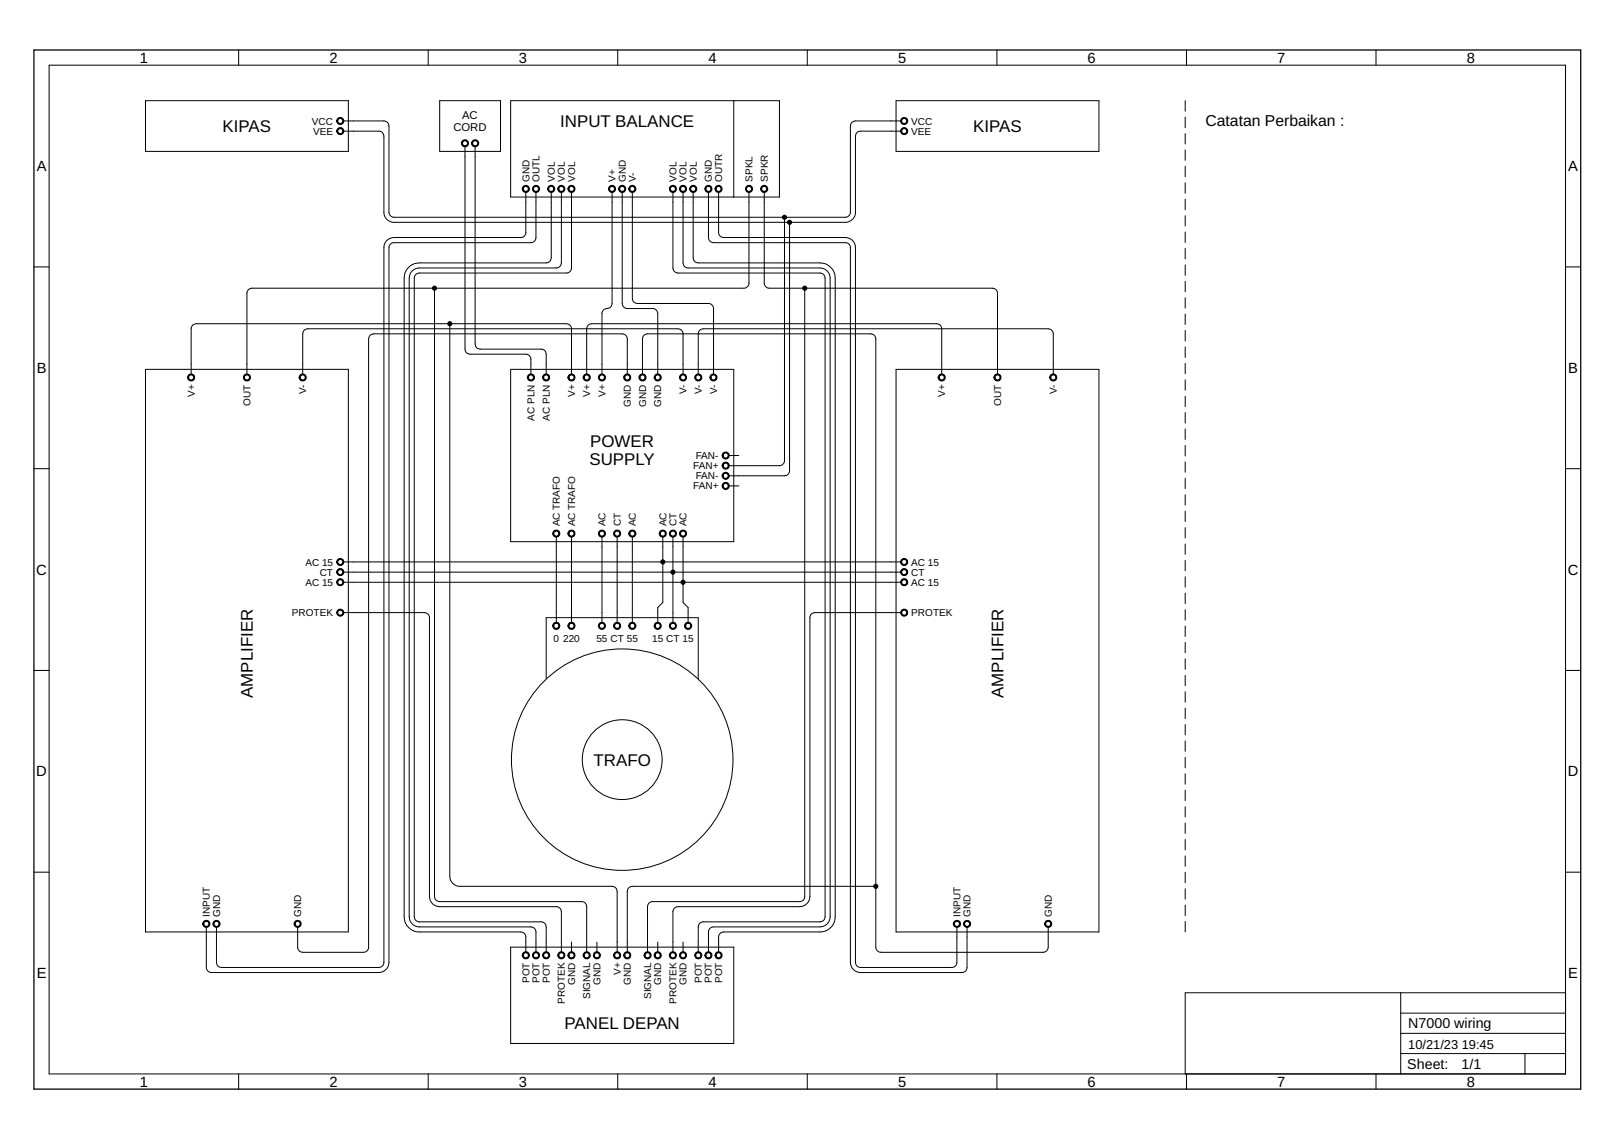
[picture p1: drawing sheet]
<svg xmlns="http://www.w3.org/2000/svg" width="297mm" height="210mm" viewBox="0 0 297 210" stroke-linecap="round" stroke-linejoin="round" font-family="sans-serif">
<g fill="none" stroke="#000" stroke-width=".18">
<path d="M9 12h279.1v185.7h-279.1zM26.8 18.5h37.3v9.4h-37.3zM43.9 9.2v2.8M78.8 9.2v2.8M80.9 18.5h11.2v9.4h-11.2zM94 18.5h49.4v17.8h-49.4zM113.7 9.2v2.8M135 18.5v17.8M148.6 9.2v2.8M164.9 18.5h37.3v9.4h-37.3zM183.5 9.2v2.8M218.1 18.5v2"/>
<path d="M218.4 9.2v2.8M253.2 9.2v2.8M63.2 24.2h6.5a.91 .91 0 0 1 1 .9v14a1.84 1.84 0 0 0 1.8 1.8h83.1a1.84 1.84 0 0 0 1.8-1.8v-14l.2-.5a.83 .83 0 0 1 .8-.4h7.4M63.2 22.3h7.5l.4 .1 .4 .3 .1 .5v15.9l.3 .6 .6 .3h83.3l.6-.5 .1-.4v-15.9l.1-.5 .4-.3 .4-.1h8.4M85.6 26.9v37.6l.3 .4 .6 .3h10.5l.4 .3 .3 .4v3M87.4 26.9l.1 36.7 .2 .4 .7 .3h11.2a.91 .91 0 0 1 .9 .9v3.7M96.8 35.3v7.5l-.2 .5a.83 .83 0 0 1-.8 .4h-23.3a1.84 1.84 0 0 0-1.8 1.9l-.1 131.8-.4 .6-.5 .1h-29.2l-.4-.2-.3-.7v-6.5M98.6 35.3v8.4l-.1 .5-.5 .4-25.5 .1a.9 .9 0 0 0-.9 .9v131.6a1.88 1.88 0 0 1-1.9 1.9l-31-.1-.5-.2-.2-.7v-7.4M101.5 35.3v12.2l-.2 .4-.3 .4-.5 .1h-23.3a2.82 2.82 0 0 0-2.8 2.8v117.6a2.82 2.82 0 0 0 2.8 2.8h18.9l.4 .3 .3 .4v3M103.3 35.3v13.1l-.1 .5-.4 .3-.4 .1h-25.2a1.88 1.88 0 0 0-1.9 1.9v117.6a1.88 1.88 0 0 0 1.9 1.9h20.8l.4 .2 .2 .5v3.9M105.2 35.3v14l-.1 .5-.4 .3-.5 .2h-27l-.7 .2-.3 .7 .1 117.8 .2 .5 .7 .2 22.6 .1 .6 .4 .1 .5v4.6M112.6 35.3v20.6l-.2 .6-1.1 .4-.5 .6v11.4"/>
<path d="M114.5 35.3l.1 20.8 .2 .4 .4 .3h4.9l.5 .1 .3 .4 .2 .4v11.2M116.4 35.3v19.6l.1 .5 .3 .4 .5 .1h13.1l.6 .3 .3 .6v12.1M123.8 35.3v14l.2 .5 .3 .3 .5 .2h26.1l.7 .2 .2 .7v117.8l-.2 .5-.7 .2-21.7 .1-.6 .4-.1 .5v4.6M125.7 35.3v13.1l.1 .5 .4 .3 .4 .1h24.3a1.88 1.88 0 0 1 1.9 1.9v117.6a1.88 1.88 0 0 1-1.9 1.9h-19.8l-.4 .2-.3 .5v3.9M127.6 35.3v12.2l.1 .4 .3 .4 .5 .1h22.4a2.82 2.82 0 0 1 2.8 2.8v117.6a2.82 2.82 0 0 1-2.8 2.8h-18l-.4 .3-.2 .4-.1 3M130.4 35.3v8.4l.1 .5 .6 .4 24.5 .1a.9 .9 0 0 1 .9 .9v131.6a1.88 1.88 0 0 0 1.9 1.9h18.6l.5-.2a.83 .83 0 0 0 .5-.8v-7.4M132.2 35.3v7.5l.2 .5a.83 .83 0 0 0 .8 .4h22.4a1.84 1.84 0 0 1 1.8 1.9v131.6l.2 .5 .3 .3 .5 .1h17l.4-.2 .3-.5v-6.7M137.8 35.3v16.8l-.1 .5-.5 .4-90.8 .1-.7 .2-.3 .7v14.9M140.7 35.3v16.8l.2 .7 .7 .3h41l.5 .1 .4 .3 .1 .5v14.9M218.1 21.6v1.9M218.1 24.6v1.9M218.1 27.6v1.9"/>
<path d="M218.1 30.6v2M218.1 33.7v1.9M218.1 36.7v1.9M218.1 39.7v1.9M6.2 49.1h2.8M80 53.1v112.2l.2 .4 .7 .3h26.1a.9 .9 0 0 1 1 .9v8.4M82.8 59.6v101.7a1.88 1.88 0 0 0 1.8 1.9h28l.5 .1 .4 .4 .1 .4v11.2M144.4 40v45l-.5 .6-.5 .1h-9.3M145.3 40.9v46l-.5 .6-.4 .1h-10.3M148.1 53.1v112a.91 .91 0 0 1-.9 .9h-27.3l-.5 .3-.2 .6v8.4M218.1 42.7v1.9M218.1 45.7v2"/>
<path d="M218.1 48.8v1.9M218.1 51.8v1.9M218.1 54.8v1.9M218.1 57.8v2M288.1 49.1h2.8M26.8 68h37.3v103.6h-37.3zM35.2 68.9v-8.6l.4-.6 .5-.1h68.1l.5 .1 .5 .6v8.6M55.7 68.9v-7.4l.3-.7 .6-.3h68.2l.4 .2 .5 .5v7.7M94 68h41v31.7h-41zM108 68.9v-8.4l.2-.6 .7-.3h63.5l.6 .3 .3 .6v8.4M115.4 68.9v-6.7l-.4-.6-.5-.1h-45.7l-.5 .1-.3 .3-.2 .5v112.2l-.4 .6-.5 .1h-11.4l-.4-.2-.3-.5v-3.9M118.2 68.9v-6.5l.3-.7 .7-.2h41.1l.4 .1 .4 .3 .1 .5v112.2l.4 .6 .5 .1h29.9l.6-.2 .3-.5v-3.9"/>
<path d="M128.5 68.9v-7.4l.3-.7 .7-.3h63.4l.5 .2 .4 .5v7.7M164.9 68h37.3v103.6h-37.3zM218.1 60.9v1.9M218.1 63.9v1.9M218.1 66.9v1.9M218.1 69.9v1.9M218.1 73v1.9M218.1 76v1.9M218.1 79v1.9M6.2 86.3h2.8M102.4 98.8v15.9M105.2 98.8v15.9"/>
<path d="M110.8 98.8v15.9M113.6 98.8v15.9M116.4 98.8v15.9M122 98.8v12.1l-.9 1v2.8M123.8 98.8v15.9M125.7 98.8v12.1l.9 1v2.8M134.1 83.9h1.9M134.1 89.5h1.9M218.1 82v1.9M218.1 85v2M218.1 88.1v1.9M218.1 91.1v1.9"/>
<path d="M218.1 94.1v1.9M218.1 97.1v2M288.1 86.3h2.8M63.2 112.8h14.9l.5 .1 .4 .6v51.6a1.88 1.88 0 0 0 1.9 1.8l21.7 .1 .6 .4 .1 .5v7.4M63.2 107.2h102.6M63.2 105.3h102.6M63.2 103.5h102.6M165.8 112.8h-15.8l-.5 .1a.83 .83 0 0 0-.4 .8v51.4a1.88 1.88 0 0 1-1.9 1.8l-22.7 .1-.4 .2-.2 .4-.1 7.7M218.1 100.2v1.9M218.1 103.2v1.9M218.1 106.2v1.9M218.1 109.2v1.9"/>
<path d="M218.1 112.2v2M218.1 115.3v1.9M218.1 118.3v1.9M6.2 123.4h2.8M100.5 124.9v-11.2h28v11.2M218.1 121.3v1.9M218.1 124.3v2M218.1 127.4v1.9M218.1 130.4v1.9M218.1 133.4v1.9M218.1 136.4v1.9M218.1 139.4v2"/>
<path d="M288.1 123.4h2.8M218.1 142.5v1.9M218.1 145.5v1.9M218.1 148.5v1.9M218.1 151.6v1.9M218.1 154.6v1.9M218.1 157.6v1.9M6.2 160.6h2.8M94 174.4h41v17.7h-41zM105.2 173.5v1.8M109.9 173.5v1.8M121.1 173.5v1.8"/>
<path d="M125.7 173.5v1.8M161.2 163.2h-45.1l-.4 .3-.3 .6v11.2M218.1 160.6v1.9M218.1 163.6v2M218.1 166.7v1.9M218.1 169.7v1.9M288.1 160.6h2.8M43.9 197.7v2.8M78.8 197.7v2.8M113.7 197.7v2.8M148.6 197.7v2.8M183.5 197.7v2.8"/>
<path d="M218.4 197.7v2.8M253.2 197.7v2.8M257.8 194h30.3M257.8 182.8v14.9M257.8 190.3h30.3M257.8 186.5h30.3M280.6 194v3.7M288.1 182.8h-70v14.9"/>
<circle cx="114.5" cy="139.9" r="20.4"/>
<circle cx="114.5" cy="139.9" r="7.3"/>
</g>
<g fill="#000" stroke="#000" stroke-width=".18">
<path d="M62.1 21.8a.66 .66 0 0 1 1.1 .2 .66 .66 0 0 1-.4 1 .66 .66 0 0 1-.8-.7h.1a.47 .47 0 0 1 .7-.5 .47 .47 0 0 1 .2 .8 .47 .47 0 0 1-.8-.2l-.1-.1h-.1z" fill-rule="evenodd"/>
<path d="M62.1 23.7a.66 .66 0 0 1 1.1 .1 .66 .66 0 0 1-.4 1 .66 .66 0 0 1-.8-.6h.1a.47 .47 0 0 1 .6-.5 .47 .47 0 0 1 .3 .7 .47 .47 0 0 1-.8-.1l-.1-.1h-.1z" fill-rule="evenodd"/>
<path d="M85.1 26a.65 .65 0 0 1 1 0 .65 .65 0 0 1-.4 1 .65 .65 0 0 1-.8-.6h.2a.47 .47 0 0 1 .6-.5 .47 .47 0 0 1 .2 .8 .47 .47 0 0 1-.7-.2l-.1-.1h-.2z" fill-rule="evenodd"/>
<path d="M87 26a.66 .66 0 0 1 1 0 .66 .66 0 0 1-.4 1 .66 .66 0 0 1-.8-.6h.2a.47 .47 0 0 1 .6-.5 .47 .47 0 0 1 .2 .8 .47 .47 0 0 1-.8-.2v-.1h-.2z" fill-rule="evenodd"/>
<path d="M96.3 34.3a.66 .66 0 0 1 1 .1 .66 .66 0 0 1-.3 1 .66 .66 0 0 1-.9-.6h.2a.47 .47 0 0 1 .6-.5 .47 .47 0 0 1 .2 .8 .47 .47 0 0 1-.7-.2l-.1-.1h-.2z" fill-rule="evenodd"/>
<path d="M98.2 34.3a.65 .65 0 0 1 1 .1 .65 .65 0 0 1-.4 1 .65 .65 0 0 1-.8-.6h.2a.47 .47 0 0 1 .6-.5 .47 .47 0 0 1 .2 .8 .47 .47 0 0 1-.8-.2v-.1h-.2z" fill-rule="evenodd"/>
<path d="M101 34.3a.65 .65 0 0 1 1 .1 .65 .65 0 0 1-.4 1 .65 .65 0 0 1-.8-.6h.2a.46 .46 0 0 1 .7-.4 .46 .46 0 0 1 0 .8 .46 .46 0 0 1-.7-.3v-.1h-.2z" fill-rule="evenodd"/>
<path d="M102.8 34.3a.65 .65 0 0 1 1.1 .1 .65 .65 0 0 1-.4 1 .65 .65 0 0 1-.8-.6h.1a.47 .47 0 0 1 .7-.4 .47 .47 0 0 1 .1 .8 .47 .47 0 0 1-.7-.3l-.1-.1h-.1z" fill-rule="evenodd"/>
<path d="M104.7 34.3a.65 .65 0 0 1 1 .1 .65 .65 0 0 1-.3 1 .65 .65 0 0 1-.9-.6h.2a.47 .47 0 0 1 .6-.5 .47 .47 0 0 1 .2 .8 .47 .47 0 0 1-.7-.2l-.1-.1h-.2z" fill-rule="evenodd"/>
<path d="M112.2 34.3a.65 .65 0 0 1 1 .1 .65 .65 0 0 1-.4 1 .65 .65 0 0 1-.8-.6h.2a.46 .46 0 0 1 .7-.4 .46 .46 0 0 1 0 .8 .46 .46 0 0 1-.7-.3v-.1h-.2z" fill-rule="evenodd"/>
<path d="M114 34.3a.65 .65 0 0 1 1.1 .1 .65 .65 0 0 1-.4 1 .65 .65 0 0 1-.8-.6h.1a.47 .47 0 0 1 .7-.4 .47 .47 0 0 1 .1 .8 .47 .47 0 0 1-.7-.3l-.1-.1h-.1z" fill-rule="evenodd"/>
<path d="M115.9 34.3a.66 .66 0 0 1 1 .1 .66 .66 0 0 1-.3 1 .66 .66 0 0 1-.9-.6h.2a.47 .47 0 0 1 .6-.5 .47 .47 0 0 1 .2 .8 .47 .47 0 0 1-.7-.2l-.1-.1h-.2z" fill-rule="evenodd"/>
<path d="M123.4 34.3a.65 .65 0 0 1 1 .1 .65 .65 0 0 1-.4 1 .65 .65 0 0 1-.8-.6h.2a.47 .47 0 0 1 .7-.4 .47 .47 0 0 1 .1 .8 .47 .47 0 0 1-.8-.3v-.1h-.2z" fill-rule="evenodd"/>
<path d="M125.2 34.3a.65 .65 0 0 1 1.1 .1 .65 .65 0 0 1-.4 1 .65 .65 0 0 1-.8-.6h.1a.47 .47 0 0 1 .7-.5 .47 .47 0 0 1 .2 .8 .47 .47 0 0 1-.8-.2l-.1-.1h-.1z" fill-rule="evenodd"/>
<path d="M127.1 34.3a.66 .66 0 0 1 1 .2 .66 .66 0 0 1-.4 .9 .66 .66 0 0 1-.8-.6h.2a.47 .47 0 0 1 .6-.5 .47 .47 0 0 1 .2 .8 .47 .47 0 0 1-.8-.2v-.1h-.2z" fill-rule="evenodd"/>
<path d="M129.9 34.3a.65 .65 0 0 1 1 .1 .65 .65 0 0 1-.3 1 .65 .65 0 0 1-.9-.6h.2a.46 .46 0 0 1 .7-.4 .46 .46 0 0 1 .1 .8 .46 .46 0 0 1-.8-.3v-.1h-.2z" fill-rule="evenodd"/>
<path d="M131.8 34.3a.65 .65 0 0 1 1 .1 .65 .65 0 0 1-.4 1 .65 .65 0 0 1-.8-.6h.2a.46 .46 0 0 1 .7-.4 .46 .46 0 0 1 0 .8 .46 .46 0 0 1-.7-.3v-.1h-.2z" fill-rule="evenodd"/>
<path d="M137.4 34.3a.65 .65 0 0 1 1 .1 .65 .65 0 0 1-.4 1 .65 .65 0 0 1-.8-.6h.2a.47 .47 0 0 1 .6-.5 .47 .47 0 0 1 .2 .8 .47 .47 0 0 1-.8-.2v-.1h-.2z" fill-rule="evenodd"/>
<path d="M140.2 34.3a.65 .65 0 0 1 1 .1 .65 .65 0 0 1-.4 1 .65 .65 0 0 1-.8-.6h.2a.46 .46 0 0 1 .7-.4 .46 .46 0 0 1 0 .8 .46 .46 0 0 1-.7-.3v-.1h-.2z" fill-rule="evenodd"/>
<path d="M165.9 21.8a.65 .65 0 0 1 1.1 .1 .65 .65 0 0 1-.4 1 .65 .65 0 0 1-.8-.6h.1a.46 .46 0 0 1 .7-.4 .46 .46 0 0 1 .1 .7 .46 .46 0 0 1-.7-.2l-.1-.1h-.1z" fill-rule="evenodd"/>
<path d="M165.9 23.7a.65 .65 0 0 1 1.1 .1 .65 .65 0 0 1-.4 1 .65 .65 0 0 1-.8-.6h.1a.46 .46 0 0 1 .7-.5 .46 .46 0 0 1 .1 .8 .46 .46 0 0 1-.7-.2l-.1-.1h-.1z" fill-rule="evenodd"/>
<path d="M34.7 69.1a.65 .65 0 0 1 1 .1 .65 .65 0 0 1-.4 .9 .65 .65 0 0 1-.8-.6h.2a.47 .47 0 0 1 .7-.4 .47 .47 0 0 1 .1 .8 .47 .47 0 0 1-.8-.2v-.2h-.2z" fill-rule="evenodd"/>
<path d="M45 69.1a.65 .65 0 0 1 1 .1 .65 .65 0 0 1-.4 .9 .65 .65 0 0 1-.8-.6h.2a.47 .47 0 0 1 .7-.4 .47 .47 0 0 1 .1 .8 .47 .47 0 0 1-.8-.2v-.2h-.2z" fill-rule="evenodd"/>
<path d="M55.2 69.1a.65 .65 0 0 1 1.1 .1 .65 .65 0 0 1-.4 .9 .65 .65 0 0 1-.8-.6h.1a.47 .47 0 0 1 .7-.4 .47 .47 0 0 1 .1 .8 .47 .47 0 0 1-.7-.2l-.1-.2h-.1z" fill-rule="evenodd"/>
<path d="M97.2 69.1a.66 .66 0 0 1 1.1 .1 .66 .66 0 0 1-.4 .9 .66 .66 0 0 1-.9-.6h.2a.47 .47 0 0 1 .7-.5 .47 .47 0 0 1 .2 .8 .47 .47 0 0 1-.8-.1l-.1-.2h-.2z" fill-rule="evenodd"/>
<path d="M100 69.1a.65 .65 0 0 1 1.1 .1 .65 .65 0 0 1-.4 .9 .65 .65 0 0 1-.8-.6h.2a.46 .46 0 0 1 .6-.4 .46 .46 0 0 1 .1 .8 .46 .46 0 0 1-.7-.2v-.2h-.2z" fill-rule="evenodd"/>
<path d="M104.7 69.1a.65 .65 0 0 1 1 .1 .65 .65 0 0 1-.4 .9 .65 .65 0 0 1-.8-.6h.2a.47 .47 0 0 1 .6-.5 .47 .47 0 0 1 .2 .8 .47 .47 0 0 1-.7-.1l-.1-.2h-.2z" fill-rule="evenodd"/>
<path d="M107.5 69.1a.66 .66 0 0 1 1.1 .1 .66 .66 0 0 1-.5 1 .66 .66 0 0 1-.8-.7h.2a.47 .47 0 0 1 .6-.5 .47 .47 0 0 1 .2 .8 .47 .47 0 0 1-.8-.1v-.2h-.2z" fill-rule="evenodd"/>
<path d="M110.3 69.1a.65 .65 0 0 1 1 .1 .65 .65 0 0 1-.4 .9 .65 .65 0 0 1-.8-.6h.2a.46 .46 0 0 1 .7-.4 .46 .46 0 0 1 .1 .8 .46 .46 0 0 1-.8-.2v-.2h-.2z" fill-rule="evenodd"/>
<path d="M115 69.1a.65 .65 0 0 1 1 .1 .65 .65 0 0 1-.4 .9 .65 .65 0 0 1-.8-.6h.2a.47 .47 0 0 1 .6-.5 .47 .47 0 0 1 .2 .8 .47 .47 0 0 1-.8-.1v-.2h-.2z" fill-rule="evenodd"/>
<path d="M117.8 69.1a.65 .65 0 0 1 1 .1 .65 .65 0 0 1-.4 .9 .65 .65 0 0 1-.8-.6h.2a.47 .47 0 0 1 .6-.5 .47 .47 0 0 1 .2 .8 .47 .47 0 0 1-.8-.1v-.2h-.2z" fill-rule="evenodd"/>
<path d="M120.6 69.1a.65 .65 0 0 1 1 .1 .65 .65 0 0 1-.4 .9 .65 .65 0 0 1-.8-.6h.2a.46 .46 0 0 1 .7-.4 .46 .46 0 0 1 0 .8 .46 .46 0 0 1-.7-.2v-.2h-.2z" fill-rule="evenodd"/>
<path d="M125.2 69.1a.65 .65 0 0 1 1.1 .1 .65 .65 0 0 1-.4 .9 .65 .65 0 0 1-.8-.6h.1a.47 .47 0 0 1 .7-.5 .47 .47 0 0 1 .2 .8 .47 .47 0 0 1-.8-.1l-.1-.2h-.1z" fill-rule="evenodd"/>
<path d="M128 69.1a.65 .65 0 0 1 1.1 .1 .65 .65 0 0 1-.4 .9 .65 .65 0 0 1-.8-.6h.1a.47 .47 0 0 1 .7-.5 .47 .47 0 0 1 .1 .8 .47 .47 0 0 1-.7-.1l-.1-.2h-.1z" fill-rule="evenodd"/>
<path d="M130.8 69.1a.65 .65 0 0 1 1.1 .1 .65 .65 0 0 1-.4 .9 .65 .65 0 0 1-.8-.6h.2a.46 .46 0 0 1 .6-.4 .46 .46 0 0 1 .1 .8 .46 .46 0 0 1-.7-.2v-.2h-.2z" fill-rule="evenodd"/>
<path d="M172.8 69.1a.65 .65 0 0 1 1.1 .1 .65 .65 0 0 1-.4 .9 .65 .65 0 0 1-.8-.6h.1a.47 .47 0 0 1 .7-.4 .47 .47 0 0 1 .1 .8 .47 .47 0 0 1-.7-.2l-.1-.2h-.1z" fill-rule="evenodd"/>
<path d="M183.1 69.1a.65 .65 0 0 1 1 .1 .65 .65 0 0 1-.4 .9 .65 .65 0 0 1-.8-.6h.2a.47 .47 0 0 1 .7-.4 .47 .47 0 0 1 .1 .8 .47 .47 0 0 1-.8-.2v-.2h-.2z" fill-rule="evenodd"/>
<path d="M193.4 69.1a.65 .65 0 0 1 1 .1 .65 .65 0 0 1-.4 .9 .65 .65 0 0 1-.8-.6h.2a.47 .47 0 0 1 .6-.5 .47 .47 0 0 1 .2 .8 .47 .47 0 0 1-.8-.1v-.2h-.2z" fill-rule="evenodd"/>
<path d="M101.9 97.8a.65 .65 0 0 1 1 .1 .65 .65 0 0 1-.4 1 .65 .65 0 0 1-.8-.7h.2a.46 .46 0 0 1 .7-.4 .46 .46 0 0 1 .1 .8 .46 .46 0 0 1-.8-.2v-.2h-.2z" fill-rule="evenodd"/>
<path d="M104.7 97.8a.65 .65 0 0 1 1 .1 .65 .65 0 0 1-.4 1 .65 .65 0 0 1-.8-.7h.2a.47 .47 0 0 1 .6-.4 .47 .47 0 0 1 .2 .7 .47 .47 0 0 1-.7-.1l-.1-.2h-.2z" fill-rule="evenodd"/>
<path d="M110.3 97.8a.65 .65 0 0 1 1 .1 .65 .65 0 0 1-.4 1 .65 .65 0 0 1-.8-.7h.2a.46 .46 0 0 1 .7-.4 .46 .46 0 0 1 .1 .8 .46 .46 0 0 1-.8-.2v-.2h-.2z" fill-rule="evenodd"/>
<path d="M113.1 97.8a.65 .65 0 0 1 1 .1 .65 .65 0 0 1-.4 1 .65 .65 0 0 1-.8-.7h.2a.47 .47 0 0 1 .7-.4 .47 .47 0 0 1 .1 .8 .47 .47 0 0 1-.8-.2v-.2h-.2z" fill-rule="evenodd"/>
<path d="M115.9 97.8a.66 .66 0 0 1 1 .1 .66 .66 0 0 1-.4 1 .66 .66 0 0 1-.8-.7h.2a.47 .47 0 0 1 .6-.4 .47 .47 0 0 1 .2 .7 .47 .47 0 0 1-.7-.1l-.1-.2h-.2z" fill-rule="evenodd"/>
<path d="M121.5 97.8a.65 .65 0 0 1 1 .1 .65 .65 0 0 1-.4 1 .65 .65 0 0 1-.8-.7h.2a.46 .46 0 0 1 .7-.4 .46 .46 0 0 1 .1 .8 .46 .46 0 0 1-.8-.2v-.2h-.2z" fill-rule="evenodd"/>
<path d="M123.4 97.8a.65 .65 0 0 1 1 .1 .65 .65 0 0 1-.4 1 .65 .65 0 0 1-.8-.7h.2a.47 .47 0 0 1 .7-.4 .47 .47 0 0 1 .1 .8 .47 .47 0 0 1-.8-.2v-.2h-.2z" fill-rule="evenodd"/>
<path d="M125.2 97.8a.65 .65 0 0 1 1.1 .1 .65 .65 0 0 1-.4 1 .65 .65 0 0 1-.8-.7h.1a.47 .47 0 0 1 .7-.4 .47 .47 0 0 1 .2 .7 .47 .47 0 0 1-.8-.1l-.1-.2h-.1z" fill-rule="evenodd"/>
<path d="M133.1 83.4a.65 .65 0 0 1 1 .1 .65 .65 0 0 1-.4 1 .65 .65 0 0 1-.8-.6h.2a.47 .47 0 0 1 .6-.5 .47 .47 0 0 1 .2 .8 .47 .47 0 0 1-.8-.2v-.1h-.2z" fill-rule="evenodd"/>
<path d="M133.1 85.3a.65 .65 0 0 1 1 .1 .65 .65 0 0 1-.4 1 .65 .65 0 0 1-.8-.7h.2a.47 .47 0 0 1 .6-.4 .47 .47 0 0 1 .2 .7 .47 .47 0 0 1-.8-.1v-.2h-.2z" fill-rule="evenodd"/>
<path d="M133.1 87.2a.65 .65 0 0 1 1 .1 .65 .65 0 0 1-.4 .9 .65 .65 0 0 1-.8-.6h.2a.47 .47 0 0 1 .6-.5 .47 .47 0 0 1 .2 .8 .47 .47 0 0 1-.8-.1v-.2h-.2z" fill-rule="evenodd"/>
<path d="M133.1 89a.65 .65 0 0 1 1 .1 .65 .65 0 0 1-.4 1 .65 .65 0 0 1-.8-.6h.2a.47 .47 0 0 1 .6-.5 .47 .47 0 0 1 .2 .8 .47 .47 0 0 1-.8-.2v-.1h-.2z" fill-rule="evenodd"/>
<path d="M62.1 112.4a.66 .66 0 0 1 1.1 .1 .66 .66 0 0 1-.4 1 .66 .66 0 0 1-.8-.7h.1a.47 .47 0 0 1 .7-.5 .47 .47 0 0 1 .2 .8 .47 .47 0 0 1-.8-.1l-.1-.2h-.1z" fill-rule="evenodd"/>
<path d="M62.1 106.8a.66 .66 0 0 1 1.1 .1 .66 .66 0 0 1-.4 1 .66 .66 0 0 1-.8-.7h.1a.47 .47 0 0 1 .7-.5 .47 .47 0 0 1 .2 .8 .47 .47 0 0 1-.8-.1l-.1-.2h-.1z" fill-rule="evenodd"/>
<path d="M62.1 104.9a.66 .66 0 0 1 1.1 .1 .66 .66 0 0 1-.4 1 .66 .66 0 0 1-.8-.7h.1a.47 .47 0 0 1 .7-.4 .47 .47 0 0 1 .2 .7 .47 .47 0 0 1-.8-.1l-.1-.2h-.1z" fill-rule="evenodd"/>
<path d="M62.1 103a.66 .66 0 0 1 1.1 .2 .66 .66 0 0 1-.4 .9 .66 .66 0 0 1-.8-.6h.1a.47 .47 0 0 1 .7-.5 .47 .47 0 0 1 .2 .8 .47 .47 0 0 1-.8-.2l-.1-.1h-.1z" fill-rule="evenodd"/>
<path d="M101.9 114.8a.65 .65 0 0 1 1 .1 .65 .65 0 0 1-.3 1 .65 .65 0 0 1-.9-.7h.2a.46 .46 0 0 1 .7-.4 .46 .46 0 0 1 .1 .8 .46 .46 0 0 1-.8-.2v-.2h-.2z" fill-rule="evenodd"/>
<path d="M104.7 114.8a.65 .65 0 0 1 1 .1 .65 .65 0 0 1-.3 1 .65 .65 0 0 1-.9-.7h.2a.47 .47 0 0 1 .6-.4 .47 .47 0 0 1 .2 .7 .47 .47 0 0 1-.7-.1l-.1-.2h-.2z" fill-rule="evenodd"/>
<path d="M110.3 114.8a.65 .65 0 0 1 1 .1 .65 .65 0 0 1-.3 1 .65 .65 0 0 1-.9-.7h.2a.46 .46 0 0 1 .7-.4 .46 .46 0 0 1 .1 .8 .46 .46 0 0 1-.8-.2v-.2h-.2z" fill-rule="evenodd"/>
<path d="M113.1 114.8a.65 .65 0 0 1 1 .1 .65 .65 0 0 1-.3 1 .65 .65 0 0 1-.9-.7h.2a.47 .47 0 0 1 .7-.4 .47 .47 0 0 1 .1 .8 .47 .47 0 0 1-.8-.2v-.2h-.2z" fill-rule="evenodd"/>
<path d="M115.9 114.8a.66 .66 0 0 1 1 .1 .66 .66 0 0 1-.3 1 .66 .66 0 0 1-.9-.7h.2a.47 .47 0 0 1 .6-.4 .47 .47 0 0 1 .2 .7 .47 .47 0 0 1-.7-.1l-.1-.2h-.2z" fill-rule="evenodd"/>
<path d="M120.6 114.8a.65 .65 0 0 1 1 .1 .65 .65 0 0 1-.4 1 .65 .65 0 0 1-.8-.7h.2a.46 .46 0 0 1 .7-.4 .46 .46 0 0 1 0 .8 .46 .46 0 0 1-.7-.2v-.2h-.2z" fill-rule="evenodd"/>
<path d="M123.4 114.8a.65 .65 0 0 1 1 .1 .65 .65 0 0 1-.4 1 .65 .65 0 0 1-.8-.7h.2a.47 .47 0 0 1 .7-.4 .47 .47 0 0 1 .1 .8 .47 .47 0 0 1-.8-.2v-.2h-.2z" fill-rule="evenodd"/>
<path d="M126.2 114.8a.66 .66 0 0 1 1 .1 .66 .66 0 0 1-.4 1 .66 .66 0 0 1-.8-.7h.2a.47 .47 0 0 1 .6-.4 .47 .47 0 0 1 .2 .7 .47 .47 0 0 1-.8-.1v-.2h-.2z" fill-rule="evenodd"/>
<path d="M165.9 112.4a.65 .65 0 0 1 1.1 .1 .65 .65 0 0 1-.4 .9 .65 .65 0 0 1-.8-.6h.1a.46 .46 0 0 1 .7-.4 .46 .46 0 0 1 .1 .8 .46 .46 0 0 1-.7-.2l-.1-.2h-.1z" fill-rule="evenodd"/>
<path d="M165.9 106.8a.65 .65 0 0 1 1.1 .1 .65 .65 0 0 1-.4 .9 .65 .65 0 0 1-.8-.6h.1a.46 .46 0 0 1 .7-.4 .46 .46 0 0 1 .1 .8 .46 .46 0 0 1-.7-.2l-.1-.2h-.1z" fill-rule="evenodd"/>
<path d="M165.9 104.9a.65 .65 0 0 1 1.1 .1 .65 .65 0 0 1-.4 1 .65 .65 0 0 1-.8-.7h.1a.46 .46 0 0 1 .7-.3 .46 .46 0 0 1 .1 .7 .46 .46 0 0 1-.7-.2l-.1-.2h-.1z" fill-rule="evenodd"/>
<path d="M165.9 103a.65 .65 0 0 1 1.1 .1 .65 .65 0 0 1-.4 1 .65 .65 0 0 1-.8-.6h.1a.46 .46 0 0 1 .7-.4 .46 .46 0 0 1 .1 .7 .46 .46 0 0 1-.7-.2l-.1-.1h-.1z" fill-rule="evenodd"/>
<path d="M37.5 169.7a.66 .66 0 0 1 1 .1 .66 .66 0 0 1-.3 .9 .66 .66 0 0 1-.9-.6h.2a.47 .47 0 0 1 .6-.5 .47 .47 0 0 1 .2 .8 .47 .47 0 0 1-.8-.1v-.2h-.2z" fill-rule="evenodd"/>
<path d="M39.4 169.7a.65 .65 0 0 1 1 .1 .65 .65 0 0 1-.4 .9 .65 .65 0 0 1-.8-.6h.2a.47 .47 0 0 1 .6-.5 .47 .47 0 0 1 .2 .8 .47 .47 0 0 1-.8-.1v-.2h-.2z" fill-rule="evenodd"/>
<path d="M54.3 169.7a.65 .65 0 0 1 1 .1 .65 .65 0 0 1-.3 .9 .65 .65 0 0 1-.9-.6h.2a.47 .47 0 0 1 .7-.4 .47 .47 0 0 1 .1 .8 .47 .47 0 0 1-.8-.2v-.2h-.2z" fill-rule="evenodd"/>
<path d="M96.3 175.5a.66 .66 0 0 1 1 0 .66 .66 0 0 1-.3 1 .66 .66 0 0 1-.9-.6h.2a.47 .47 0 0 1 .6-.5 .47 .47 0 0 1 .2 .8 .47 .47 0 0 1-.7-.1l-.1-.2h-.2z" fill-rule="evenodd"/>
<path d="M98.2 175.5a.65 .65 0 0 1 1 0 .65 .65 0 0 1-.4 1 .65 .65 0 0 1-.8-.6h.2a.47 .47 0 0 1 .6-.5 .47 .47 0 0 1 .2 .8 .47 .47 0 0 1-.8-.1v-.2h-.2z" fill-rule="evenodd"/>
<path d="M100 175.5a.65 .65 0 0 1 1.1 0 .65 .65 0 0 1-.4 1 .65 .65 0 0 1-.8-.6h.2a.46 .46 0 0 1 .6-.4 .46 .46 0 0 1 .1 .8 .46 .46 0 0 1-.7-.2v-.2h-.2z" fill-rule="evenodd"/>
<path d="M102.8 175.5a.65 .65 0 0 1 1.1 0 .65 .65 0 0 1-.4 1 .65 .65 0 0 1-.8-.6h.1a.47 .47 0 0 1 .7-.4 .47 .47 0 0 1 .1 .8 .47 .47 0 0 1-.7-.2l-.1-.2h-.1z" fill-rule="evenodd"/>
<path d="M104.7 175.5a.65 .65 0 0 1 1 0 .65 .65 0 0 1-.3 1 .65 .65 0 0 1-.9-.6h.2a.47 .47 0 0 1 .6-.5 .47 .47 0 0 1 .2 .8 .47 .47 0 0 1-.7-.1l-.1-.2h-.2z" fill-rule="evenodd"/>
<path d="M107.5 175.5a.66 .66 0 0 1 1 .1 .66 .66 0 0 1-.4 1 .66 .66 0 0 1-.8-.7h.2a.47 .47 0 0 1 .6-.5 .47 .47 0 0 1 .2 .8 .47 .47 0 0 1-.8-.1v-.2h-.2z" fill-rule="evenodd"/>
<path d="M109.4 175.5a.65 .65 0 0 1 1 0 .65 .65 0 0 1-.4 1 .65 .65 0 0 1-.8-.6h.2a.47 .47 0 0 1 .6-.5 .47 .47 0 0 1 .2 .8 .47 .47 0 0 1-.8-.1v-.2h-.2z" fill-rule="evenodd"/>
<path d="M113.1 175.5a.65 .65 0 0 1 1 0 .65 .65 0 0 1-.3 1 .65 .65 0 0 1-.9-.6h.2a.47 .47 0 0 1 .7-.4 .47 .47 0 0 1 .1 .8 .47 .47 0 0 1-.8-.2v-.2h-.2z" fill-rule="evenodd"/>
<path d="M115 175.5a.65 .65 0 0 1 1 0 .65 .65 0 0 1-.4 1 .65 .65 0 0 1-.8-.6h.2a.47 .47 0 0 1 .6-.5 .47 .47 0 0 1 .2 .8 .47 .47 0 0 1-.8-.1v-.2h-.2z" fill-rule="evenodd"/>
<path d="M118.7 175.5a.65 .65 0 0 1 1 0 .65 .65 0 0 1-.3 1 .65 .65 0 0 1-.9-.6h.2a.47 .47 0 0 1 .6-.5 .47 .47 0 0 1 .2 .8 .47 .47 0 0 1-.8-.1v-.2h-.2z" fill-rule="evenodd"/>
<path d="M120.6 175.5a.65 .65 0 0 1 1 0 .65 .65 0 0 1-.4 1 .65 .65 0 0 1-.8-.6h.2a.46 .46 0 0 1 .7-.4 .46 .46 0 0 1 0 .8 .46 .46 0 0 1-.7-.2v-.2h-.2z" fill-rule="evenodd"/>
<path d="M123.4 175.5a.65 .65 0 0 1 1 0 .65 .65 0 0 1-.4 1 .65 .65 0 0 1-.8-.6h.2a.47 .47 0 0 1 .7-.4 .47 .47 0 0 1 .1 .8 .47 .47 0 0 1-.8-.2v-.2h-.2z" fill-rule="evenodd"/>
<path d="M125.2 175.5a.65 .65 0 0 1 1.1 0 .65 .65 0 0 1-.4 1 .65 .65 0 0 1-.8-.6h.1a.47 .47 0 0 1 .7-.5 .47 .47 0 0 1 .2 .8 .47 .47 0 0 1-.8-.1l-.1-.2h-.1z" fill-rule="evenodd"/>
<path d="M128 175.5a.65 .65 0 0 1 1.1 0 .65 .65 0 0 1-.4 1 .65 .65 0 0 1-.8-.6h.1a.47 .47 0 0 1 .7-.5 .47 .47 0 0 1 .1 .8 .47 .47 0 0 1-.7-.1l-.1-.2h-.1z" fill-rule="evenodd"/>
<path d="M129.9 175.5a.65 .65 0 0 1 1 0 .65 .65 0 0 1-.3 1 .65 .65 0 0 1-.9-.6h.2a.46 .46 0 0 1 .7-.4 .46 .46 0 0 1 .1 .8 .46 .46 0 0 1-.8-.2v-.2h-.2z" fill-rule="evenodd"/>
<path d="M131.8 175.5a.65 .65 0 0 1 1 0 .65 .65 0 0 1-.4 1 .65 .65 0 0 1-.8-.6h.2a.46 .46 0 0 1 .7-.4 .46 .46 0 0 1 0 .8 .46 .46 0 0 1-.7-.2v-.2h-.2z" fill-rule="evenodd"/>
<path d="M175.6 169.7a.66 .66 0 0 1 1.1 .1 .66 .66 0 0 1-.4 .9 .66 .66 0 0 1-.8-.6h.1a.47 .47 0 0 1 .7-.5 .47 .47 0 0 1 .2 .8 .47 .47 0 0 1-.8-.1l-.1-.2h-.1z" fill-rule="evenodd"/>
<path d="M177.5 169.7a.65 .65 0 0 1 1 .1 .65 .65 0 0 1-.3 .9 .65 .65 0 0 1-.9-.6h.2a.47 .47 0 0 1 .6-.5 .47 .47 0 0 1 .2 .8 .47 .47 0 0 1-.8-.1v-.2h-.2z" fill-rule="evenodd"/>
<path d="M192.4 169.7a.65 .65 0 0 1 1.1 .1 .65 .65 0 0 1-.4 .9 .65 .65 0 0 1-.8-.6h.1a.47 .47 0 0 1 .7-.4 .47 .47 0 0 1 .1 .8 .47 .47 0 0 1-.7-.2l-.1-.2h-.1z" fill-rule="evenodd"/>
<circle cx="80" cy="53.1" r=".38"/>
<circle cx="82.8" cy="59.6" r=".38"/>
<circle cx="144.4" cy="40" r=".38"/>
<circle cx="145.3" cy="40.9" r=".38"/>
<circle cx="148.1" cy="53.1" r=".38"/>
<circle cx="122" cy="103.5" r=".38"/>
<circle cx="123.8" cy="105.3" r=".38"/>
<circle cx="125.7" cy="107.2" r=".38"/>
<circle cx="161.2" cy="163.2" r=".38"/>
</g>
<path d="M6.2 9.2h284.7v191.3h-284.7z" fill="none" stroke="#000" stroke-width=".23"/>
<g font-size="3.1">
<text x="103.1" y="23.4">INPUT BALANCE</text>
<text x="41" y="24.3">KIPAS</text>
<text x="179.1" y="24.3">KIPAS</text>
<text x="108.6" y="82.4">POWER</text>
<text x="108.5" y="85.7">SUPPLY</text>
<text x="46.5" y="128.5" transform="rotate(-90 46.5 128.5)">AMPLIFIER</text>
<text x="184.7" y="128.5" transform="rotate(-90 184.7 128.5)">AMPLIFIER</text>
<text x="109.2" y="141">TRAFO</text>
<text x="103.9" y="189.5">PANEL DEPAN</text>
</g>
<text font-size="2.9" x="221.8" y="23.2">Catatan Perbaikan :</text>
<g font-size="2.7">
<text x="25.7" y="11.6">1</text>
<text x="60.6" y="11.6">2</text>
<text x="95.5" y="11.6">3</text>
<text x="130.4" y="11.6">4</text>
<text x="165.3" y="11.6">5</text>
<text x="200.2" y="11.6">6</text>
<text x="235" y="11.6">7</text>
<text x="269.9" y="11.6">8</text>
<text x="6.8" y="31.5">A</text>
<text x="288.6" y="31.5">A</text>
<text x="6.8" y="68.7">B</text>
<text x="288.6" y="68.7">B</text>
<text x="6.7" y="105.8">C</text>
<text x="288.5" y="105.8">C</text>
<text x="6.7" y="143">D</text>
<text x="288.5" y="143">D</text>
<text x="6.8" y="180.1">E</text>
<text x="288.6" y="180.1">E</text>
<text x="25.7" y="200.1">1</text>
<text x="60.6" y="200.1">2</text>
<text x="95.5" y="200.1">3</text>
<text x="130.4" y="200.1">4</text>
<text x="165.3" y="200.1">5</text>
<text x="200.2" y="200.1">6</text>
<text x="235" y="200.1">7</text>
<text x="269.9" y="200.1">8</text>
</g>
<g font-size="2.6">
<text x="259.2" y="189.3">N7000 wiring</text>
<text x="259" y="196.9">Sheet:</text>
<text x="269" y="196.8">1/1</text>
</g>
<g font-size="2.4">
<text x="259.2" y="193.1">10/21/23</text>
<text x="269" y="193.1">19:45</text>
</g>
<g font-size="2.1">
<text x="85.1" y="21.9">AC</text>
<text x="83.4" y="24.1">CORD</text>
</g>
<g font-size="1.8">
<text x="57.4" y="22.9">VCC</text>
<text x="167.7" y="22.9">VCC</text>
<text x="57.6" y="24.8">VEE</text>
<text x="167.7" y="24.8">VEE</text>
<text x="97.4" y="33.5" transform="rotate(-90 97.4 33.5)">GND</text>
<text x="99.3" y="33.5" transform="rotate(-90 99.3 33.5)">OUTL</text>
<text x="102.1" y="33.5" transform="rotate(-90 102.1 33.5)">VOL</text>
<text x="104" y="33.5" transform="rotate(-90 104 33.5)">VOL</text>
<text x="105.8" y="33.5" transform="rotate(-90 105.8 33.5)">VOL</text>
<text x="113.3" y="33.5" transform="rotate(-90 113.3 33.5)">V+</text>
<text x="115.2" y="33.5" transform="rotate(-90 115.2 33.5)">GND</text>
<text x="117" y="33.5" transform="rotate(-90 117 33.5)">V-</text>
<text x="124.5" y="33.5" transform="rotate(-90 124.5 33.5)">VOL</text>
<text x="126.4" y="33.5" transform="rotate(-90 126.4 33.5)">VOL</text>
<text x="128.2" y="33.5" transform="rotate(-90 128.2 33.5)">VOL</text>
<text x="131" y="33.5" transform="rotate(-90 131 33.5)">GND</text>
<text x="132.9" y="33.5" transform="rotate(-90 132.9 33.5)">OUTR</text>
<text x="138.5" y="33.5" transform="rotate(-90 138.5 33.5)">SPKL</text>
<text x="141.3" y="33.5" transform="rotate(-90 141.3 33.5)">SPKR</text>
<text x="35.8" y="73.1" transform="rotate(-90 35.8 73.1)">V+</text>
<text x="46.1" y="74.7" transform="rotate(-90 46.1 74.7)">OUT</text>
<text x="56.4" y="72.5" transform="rotate(-90 56.4 72.5)">V-</text>
<text x="98.4" y="77.5" transform="rotate(-90 98.4 77.5)">AC PLN</text>
<text x="101.2" y="77.5" transform="rotate(-90 101.2 77.5)">AC PLN</text>
<text x="105.8" y="73.1" transform="rotate(-90 105.8 73.1)">V+</text>
<text x="108.6" y="73.1" transform="rotate(-90 108.6 73.1)">V+</text>
<text x="111.4" y="73.1" transform="rotate(-90 111.4 73.1)">V+</text>
<text x="116.1" y="74.9" transform="rotate(-90 116.1 74.9)">GND</text>
<text x="118.9" y="74.9" transform="rotate(-90 118.9 74.9)">GND</text>
<text x="121.7" y="74.9" transform="rotate(-90 121.7 74.9)">GND</text>
<text x="126.4" y="72.5" transform="rotate(-90 126.4 72.5)">V-</text>
<text x="129.2" y="72.5" transform="rotate(-90 129.2 72.5)">V-</text>
<text x="132" y="72.5" transform="rotate(-90 132 72.5)">V-</text>
<text x="174" y="73.1" transform="rotate(-90 174 73.1)">V+</text>
<text x="184.2" y="74.7" transform="rotate(-90 184.2 74.7)">OUT</text>
<text x="194.5" y="72.5" transform="rotate(-90 194.5 72.5)">V-</text>
<text x="127.6" y="86.4">FAN+</text>
<text x="128.1" y="84.5">FAN-</text>
<text x="128.1" y="88.3">FAN-</text>
<text x="127.6" y="90.1">FAN+</text>
<text x="103" y="96.9" transform="rotate(-90 103 96.9)">AC TRAFO</text>
<text x="105.8" y="96.9" transform="rotate(-90 105.8 96.9)">AC TRAFO</text>
<text x="111.4" y="96.9" transform="rotate(-90 111.4 96.9)">AC</text>
<text x="114.2" y="96.9" transform="rotate(-90 114.2 96.9)">CT</text>
<text x="117" y="96.9" transform="rotate(-90 117 96.9)">AC</text>
<text x="122.6" y="96.9" transform="rotate(-90 122.6 96.9)">AC</text>
<text x="124.5" y="96.9" transform="rotate(-90 124.5 96.9)">CT</text>
<text x="126.4" y="96.9" transform="rotate(-90 126.4 96.9)">AC</text>
<text x="56.2" y="107.9">AC 15</text>
<text x="56.2" y="104.1">AC 15</text>
<text x="58.8" y="106">CT</text>
<text x="167.7" y="107.9">AC 15</text>
<text x="167.7" y="106">CT</text>
<text x="167.7" y="104.1">AC 15</text>
<text x="53.7" y="113.5">PROTEK</text>
<text x="167.7" y="113.5">PROTEK</text>
<text x="101.9" y="118.1">0</text>
<text x="103.7" y="118.1">220</text>
<text x="109.8" y="118.1">55 CT 55</text>
<text x="120" y="118.1">15 CT 15</text>
<text x="38.6" y="168.8" transform="rotate(-90 38.6 168.8)">INPUT</text>
<text x="40.5" y="168.8" transform="rotate(-90 40.5 168.8)">GND</text>
<text x="55.4" y="168.8" transform="rotate(-90 55.4 168.8)">GND</text>
<text x="176.8" y="168.8" transform="rotate(-90 176.8 168.8)">INPUT</text>
<text x="178.6" y="168.8" transform="rotate(-90 178.6 168.8)">GND</text>
<text x="193.6" y="168.8" transform="rotate(-90 193.6 168.8)">GND</text>
<text x="114.2" y="179.5" transform="rotate(-90 114.2 179.5)">V+</text>
<text x="97.4" y="181" transform="rotate(-90 97.4 181)">POT</text>
<text x="99.3" y="181" transform="rotate(-90 99.3 181)">POT</text>
<text x="101.2" y="181" transform="rotate(-90 101.2 181)">POT</text>
<text x="104" y="184.8" transform="rotate(-90 104 184.8)">PROTEK</text>
<text x="105.8" y="181.3" transform="rotate(-90 105.8 181.3)">GND</text>
<text x="108.6" y="184" transform="rotate(-90 108.6 184)">SIGNAL</text>
<text x="110.5" y="181.3" transform="rotate(-90 110.5 181.3)">GND</text>
<text x="116.1" y="181.3" transform="rotate(-90 116.1 181.3)">GND</text>
<text x="119.8" y="184" transform="rotate(-90 119.8 184)">SIGNAL</text>
<text x="121.7" y="181.3" transform="rotate(-90 121.7 181.3)">GND</text>
<text x="124.5" y="184.8" transform="rotate(-90 124.5 184.8)">PROTEK</text>
<text x="126.4" y="181.3" transform="rotate(-90 126.4 181.3)">GND</text>
<text x="129.2" y="181" transform="rotate(-90 129.2 181)">POT</text>
<text x="131" y="181" transform="rotate(-90 131 181)">POT</text>
<text x="132.9" y="181" transform="rotate(-90 132.9 181)">POT</text>
</g>
</svg>
